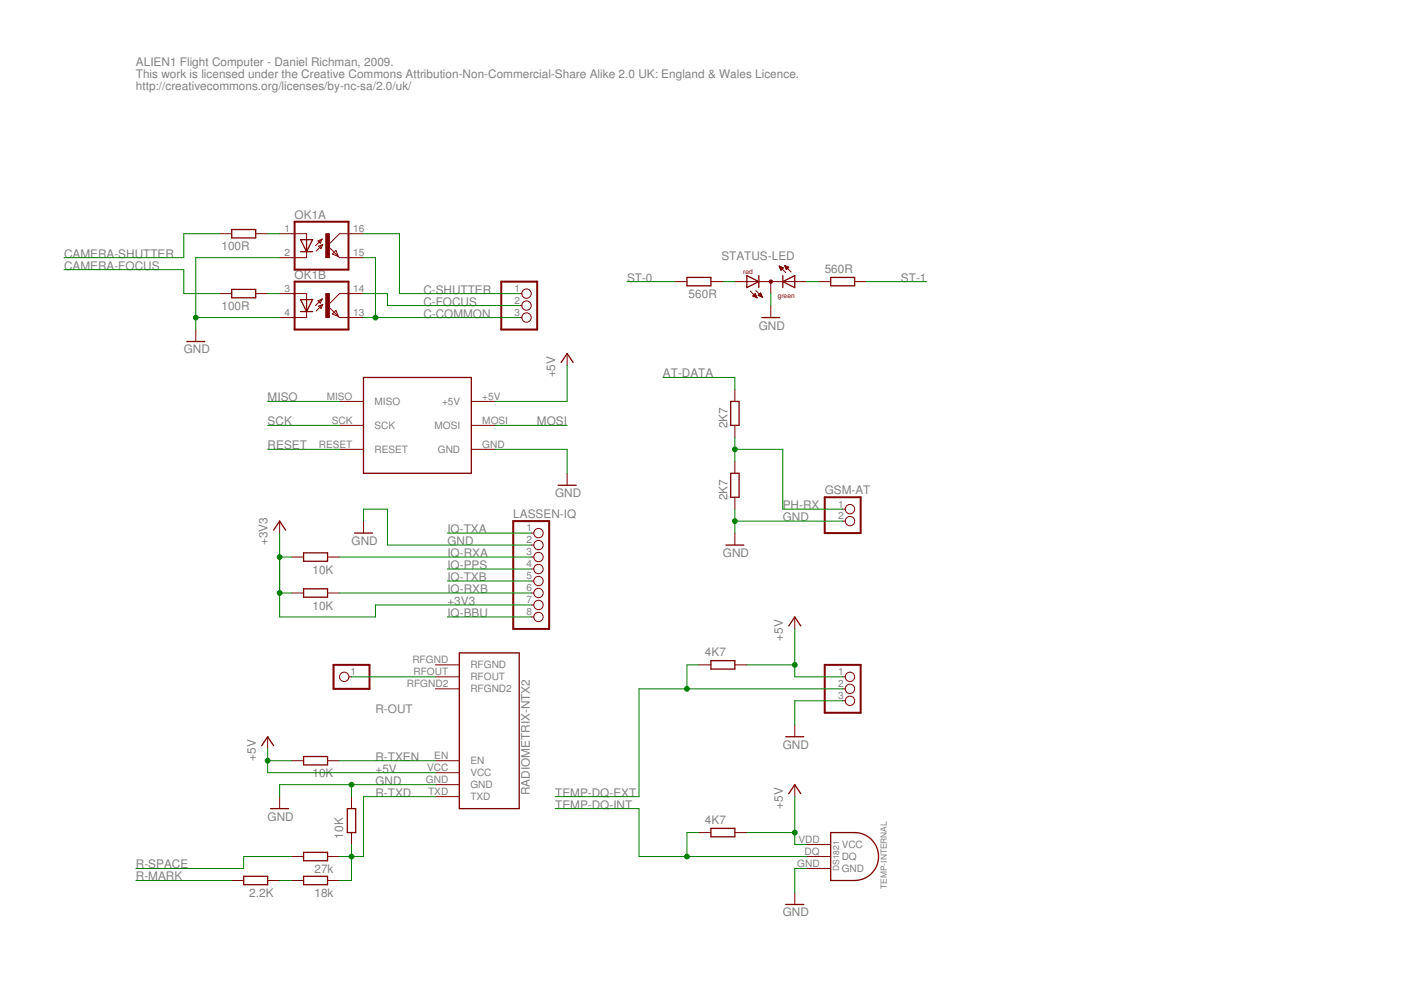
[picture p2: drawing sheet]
<svg xmlns="http://www.w3.org/2000/svg" width="297mm" height="210mm" viewBox="0 0 297 210" stroke-linecap="round" stroke-linejoin="round" font-family="sans-serif">
<g fill="#800000" stroke="#800000" stroke-width=".21">
<path d="M59.3 49.6h2.5z"/>
<path d="M59.3 54.6h2.5z"/>
<path d="M74.5 54.6h2.6z"/>
<path d="M74.5 49.6h2.6z"/>
<path d="M67 53.2l1.4-1.4z"/>
<path d="M67.5 52.2l.9-.4z"/>
<path d="M67.5 52.2l.5 .5z"/>
<path d="M68.4 51.8l-.4 .9z"/>
<path d="M67.4 51.1l.9-.4z"/>
<path d="M67.4 51.1l.5 .5z"/>
<path d="M68.3 50.7l-.4 .9z"/>
<path d="M66.9 52.1l1.4-1.4z"/>
<path d="M65 49.6v1.2z"/>
<path d="M65 53.4v1.2z"/>
<path d="M61.8 49.6h3.2z"/>
<path d="M61.8 54.6h3.2z"/>
<path d="M72 49.6l-2.6 2.5z"/>
<path d="M69.4 52.1l2.3 2.3z"/>
<path d="M72 54.6h2.5z"/>
<path d="M72 49.6h2.5z"/>
<path d="M71.2 53.1l.5 1.3z"/>
<path d="M71.7 54.4l.3 .2z"/>
<path d="M70.5 53.9l1.2 .5z"/>
<path d="M71.2 53.1l-.7 .8z"/>
<path d="M59.3 62.3h2.5z"/>
<path d="M59.3 67.3h2.5z"/>
<path d="M74.5 67.3h2.6z"/>
<path d="M74.5 62.3h2.6z"/>
<path d="M67 65.9l1.4-1.4z"/>
<path d="M67.5 64.9l.9-.4z"/>
<path d="M67.5 64.9l.5 .5z"/>
<path d="M68.4 64.5l-.4 .9z"/>
<path d="M67.4 63.8l.9-.4z"/>
<path d="M67.4 63.8l.5 .5z"/>
<path d="M68.3 63.4l-.4 .9z"/>
<path d="M66.9 64.8l1.4-1.4z"/>
<path d="M65 62.3v1.2z"/>
<path d="M65 66.1v1.2z"/>
<path d="M61.8 62.3h3.2z"/>
<path d="M61.8 67.3h3.2z"/>
<path d="M72 62.3l-2.6 2.5z"/>
<path d="M69.4 64.8l2.3 2.3z"/>
<path d="M72 67.3h2.5z"/>
<path d="M72 62.3h2.5z"/>
<path d="M71.2 65.8l.5 1.3z"/>
<path d="M71.7 67.1l.3 .2z"/>
<path d="M70.5 66.6l1.2 .5z"/>
<path d="M71.2 65.8l-.7 .8z"/>
<path d="M168.5 166.4v2.5z"/>
<path d="M168.5 189.2v2.6z"/>
<path d="M178.7 143.5h.5z"/>
<path d="M178.7 146h.5z"/>
<path d="M178.7 148.6h.5z"/>
<path d="M168.5 153.7v2.5z"/>
<path d="M168.5 130.8v2.5z"/>
<path d="M56.7 156.2v2.5z"/>
<path d="M59.3 168.9v2.5z"/>
<path d="M74 143.5h.5z"/>
<path d="M61.8 161.3h2.6z"/>
<path d="M69.4 161.3h2.6z"/>
<path d="M74.5 168.9v2.5z"/>
<path d="M74.5 176.5v2.6z"/>
<path d="M49.1 186.7h2.6z"/>
<path d="M56.7 186.7h2.6z"/>
<path d="M61.8 181.6h2.6z"/>
<path d="M69.4 181.6h2.6z"/>
<path d="M61.8 186.7h2.6z"/>
<path d="M69.4 186.7h2.6z"/>
<path d="M112.6 113h.6z"/>
<path d="M112.6 115.6h.6z"/>
<path d="M112.6 118.1h.6z"/>
<path d="M112.6 120.6h.6z"/>
<path d="M112.6 123.2h.6z"/>
<path d="M112.6 125.7h.6z"/>
<path d="M112.6 128.3h.6z"/>
<path d="M112.6 130.8h.6z"/>
<path d="M77.1 110.5v2.5z"/>
<path d="M61.8 125.7h2.6z"/>
<path d="M69.4 125.7h2.6z"/>
<path d="M61.8 118.1h2.6z"/>
<path d="M69.4 118.1h2.6z"/>
<path d="M59.3 110.5v2.5z"/>
<path d="M110.1 62.3h.5z"/>
<path d="M110.1 64.8h.5z"/>
<path d="M110.1 67.3h.5z"/>
<path d="M46.6 49.6h2.5z"/>
<path d="M54.2 49.6h2.5z"/>
<path d="M46.6 62.3h2.5z"/>
<path d="M54.2 62.3h2.5z"/>
<path d="M41.5 69.9v2.5z"/>
<path d="M120.2 100.3v2.6z"/>
<path d="M178.7 107.9h.5z"/>
<path d="M178.7 110.5h.5z"/>
<path d="M155.8 113v2.6z"/>
<path d="M163.4 64.8v2.5z"/>
<path d="M181.2 59.7h2.5z"/>
<path d="M173.6 59.7h2.5z"/>
<path d="M143.1 59.7h2.5z"/>
<path d="M150.7 59.7h2.6z"/>
<path d="M171 184.1h5.1z"/>
<path d="M171 181.6h5.1z"/>
<path d="M171 179.1h5.1z"/>
<path d="M92.3 141h5.1z"/>
<path d="M92.3 143.5h5.1z"/>
<path d="M92.3 146h5.1z"/>
<path d="M92.3 161.3h5.1z"/>
<path d="M92.3 163.8h5.1z"/>
<path d="M92.3 166.4h5.1z"/>
<path d="M92.3 168.9h5.1z"/>
<path d="M72 85.1h5.1z"/>
<path d="M72 90.2h5.1z"/>
<path d="M72 95.3h5.1z"/>
<path d="M99.9 95.3h5.1z"/>
<path d="M99.9 90.2h5.1z"/>
<path d="M99.9 85.1h5.1z"/>
<path d="M120.2 74.9v2.6z"/>
<path d="M163.4 59.7v2.6z"/>
<path d="M155.8 59.7h2.5z"/>
<path d="M158.3 59.7h2.6z"/>
<path d="M159.1 61.7l1.4 1.4z"/>
<path d="M160.3 61.6l1.3 1.4z"/>
<path d="M168.5 59.7h2.5z"/>
<path d="M166 59.7h2.5z"/>
<path d="M166.3 56.3l1.4 1.4z"/>
<path d="M165.2 56.4l1.4 1.4z"/>
<path d="M160.9 59.7h5.1z"/>
<path d="M159.6 62.8l.9 .3z"/>
<path d="M159.6 62.8l.5-.5z"/>
<path d="M160.1 62.3l.4 .8z"/>
<path d="M160.2 63h.2z"/>
<path d="M159.9 62.9h.5z"/>
<path d="M159.6 62.8h.7z"/>
<path d="M159.7 62.6h.6z"/>
<path d="M159.8 62.5h.4z"/>
<path d="M160 62.4h.2z"/>
<path d="M160.8 62.6l.8 .4z"/>
<path d="M160.8 62.6l.5-.5z"/>
<path d="M161.3 62.1l.3 .9z"/>
<path d="M161.3 62.9h.3z"/>
<path d="M161.1 62.8h.4z"/>
<path d="M160.8 62.6h.7z"/>
<path d="M160.9 62.5h.5z"/>
<path d="M161 62.4h.4z"/>
<path d="M161.1 62.3h.2z"/>
<path d="M165.2 56.4l.4 .9z"/>
<path d="M165.2 56.4l.9 .4z"/>
<path d="M166.1 56.8l-.5 .5z"/>
<path d="M165.5 57.2h.2z"/>
<path d="M165.5 57.1h.3z"/>
<path d="M165.4 57h.5z"/>
<path d="M165.4 56.9h.6z"/>
<path d="M165.3 56.7h.6z"/>
<path d="M165.3 56.6h.4z"/>
<path d="M165.2 56.5h.2z"/>
<path d="M166.3 56.3l.4 .9z"/>
<path d="M166.3 56.3l.9 .4z"/>
<path d="M167.2 56.7l-.5 .5z"/>
<path d="M166.6 57h.3z"/>
<path d="M166.6 56.9h.4z"/>
<path d="M166.5 56.7h.7z"/>
<path d="M166.5 56.6h.6z"/>
<path d="M166.4 56.5h.4z"/>
<path d="M166.4 56.4h.1z"/>
<path d="M155.8 105.4v2.5z"/>
<path d="M155.8 97.8v2.5z"/>
<path d="M155.8 90.2v2.5z"/>
<path d="M155.8 82.6v2.5z"/>
<path d="M155.8 176.5h2.5z"/>
<path d="M148.2 176.5h2.5z"/>
<path d="M155.8 141h2.5z"/>
<path d="M148.2 141h2.5z"/>
</g>
<g fill="#800000" stroke="#800000" stroke-width=".28">
<path d="M66.3 50.8l-1.3 2.6z"/>
<path d="M63.7 50.8l1.3 2.6z"/>
<path d="M65 53.4h1.3z"/>
<path d="M63.7 53.4h1.3z"/>
<path d="M65 50.8h1.3z"/>
<path d="M65 50.8v2.6z"/>
<path d="M63.7 50.8h1.3z"/>
<path d="M66.3 63.5l-1.3 2.6z"/>
<path d="M63.7 63.5l1.3 2.6z"/>
<path d="M65 66.1h1.3z"/>
<path d="M63.7 66.1h1.3z"/>
<path d="M65 63.5h1.3z"/>
<path d="M65 63.5v2.6z"/>
<path d="M63.7 63.5h1.3z"/>
<path d="M168.5 166.4l1.3 1.9z"/>
<path d="M168.5 166.4l-1.3 1.9z"/>
<path d="M166.6 191.8h3.8z"/>
<path d="M166.6 156.2h3.8z"/>
<path d="M168.5 130.8l1.3 1.9z"/>
<path d="M168.5 130.8l-1.3 1.9z"/>
<path d="M56.7 156.2l1.3 1.9z"/>
<path d="M56.7 156.2l-1.2 1.9z"/>
<path d="M57.4 171.4h3.8z"/>
<path d="M64.4 160.4h5z"/>
<path d="M64.4 162.2h5z"/>
<path d="M64.4 160.4v1.8z"/>
<path d="M69.4 160.4v1.8z"/>
<path d="M75.4 171.4v5.1z"/>
<path d="M73.6 171.4v5.1z"/>
<path d="M73.6 171.4h1.8z"/>
<path d="M73.6 176.5h1.8z"/>
<path d="M51.7 185.8h5z"/>
<path d="M51.7 187.6h5z"/>
<path d="M51.7 185.8v1.8z"/>
<path d="M56.7 185.8v1.8z"/>
<path d="M64.4 180.7h5z"/>
<path d="M64.4 182.5h5z"/>
<path d="M64.4 180.7v1.8z"/>
<path d="M69.4 180.7v1.8z"/>
<path d="M64.4 185.8h5z"/>
<path d="M64.4 187.6h5z"/>
<path d="M64.4 185.8v1.8z"/>
<path d="M69.4 185.8v1.8z"/>
<path d="M75.2 113h3.8z"/>
<path d="M64.4 124.8h5z"/>
<path d="M64.4 126.6h5z"/>
<path d="M64.4 124.8v1.8z"/>
<path d="M69.4 124.8v1.8z"/>
<path d="M64.4 117.2h5z"/>
<path d="M64.4 119h5z"/>
<path d="M64.4 117.2v1.8z"/>
<path d="M69.4 117.2v1.8z"/>
<path d="M59.3 110.5l1.3 1.9z"/>
<path d="M59.3 110.5l-1.3 1.9z"/>
<path d="M49.1 48.7h5.1z"/>
<path d="M49.1 50.4h5.1z"/>
<path d="M49.1 48.7v1.7z"/>
<path d="M54.2 48.7v1.7z"/>
<path d="M49.1 61.4h5.1z"/>
<path d="M49.1 63.1h5.1z"/>
<path d="M49.1 61.4v1.7z"/>
<path d="M54.2 61.4v1.7z"/>
<path d="M39.6 72.4h3.8z"/>
<path d="M118.3 102.9h3.9z"/>
<path d="M153.9 115.6h3.8z"/>
<path d="M161.5 67.3h3.8z"/>
<path d="M176.1 60.6h5.1z"/>
<path d="M176.1 58.8h5.1z"/>
<path d="M181.2 58.8v1.8z"/>
<path d="M176.1 58.8v1.8z"/>
<path d="M145.6 58.8h5.1z"/>
<path d="M145.6 60.6h5.1z"/>
<path d="M145.6 58.8v1.8z"/>
<path d="M150.7 58.8v1.8z"/>
<path d="M176.1 176.5v10.2z"/>
<path d="M176.1 176.5h5.1z"/>
<path d="M176.1 186.7h5.1z"/>
<path d="M110.1 138.4v33z"/>
<path d="M97.4 171.4h12.7z"/>
<path d="M97.4 138.4v33z"/>
<path d="M97.4 138.4h12.7z"/>
<path d="M77.1 80v20.3z"/>
<path d="M77.1 100.3h22.8z"/>
<path d="M99.9 80v20.3z"/>
<path d="M77.1 80h22.8z"/>
<path d="M120.2 74.9l1.3 2z"/>
<path d="M120.2 74.9l-1.2 2z"/>
<path d="M158.3 58.4l2.6 1.3z"/>
<path d="M158.3 61l2.6-1.3z"/>
<path d="M160.9 58.4v1.3z"/>
<path d="M160.9 59.7v1.3z"/>
<path d="M158.3 58.4v1.3z"/>
<path d="M158.3 59.7v1.3z"/>
<path d="M166 59.7l2.5 1.3z"/>
<path d="M166 59.7l2.5-1.3z"/>
<path d="M166 59.7v1.3z"/>
<path d="M166 58.4v1.3z"/>
<path d="M168.5 59.7v1.3z"/>
<path d="M168.5 58.4v1.3z"/>
<path d="M154.9 100.3v5.1z"/>
<path d="M156.7 100.3v5.1z"/>
<path d="M154.9 105.4h1.8z"/>
<path d="M154.9 100.3h1.8z"/>
<path d="M154.9 85.1v5.1z"/>
<path d="M156.7 85.1v5.1z"/>
<path d="M154.9 90.2h1.8z"/>
<path d="M154.9 85.1h1.8z"/>
<path d="M150.7 177.4h5.1z"/>
<path d="M150.7 175.6h5.1z"/>
<path d="M155.8 175.6v1.8z"/>
<path d="M150.7 175.6v1.8z"/>
<path d="M150.7 141.9h5.1z"/>
<path d="M150.7 140.1h5.1z"/>
<path d="M155.8 140.1v1.8z"/>
<path d="M150.7 140.1v1.8z"/>
</g>
<g fill="#800000" stroke="#800000" stroke-width=".42">
<path d="M62.5 47h11.4z"/>
<path d="M62.5 57.2h11.4z"/>
<path d="M62.5 47v10.2z"/>
<path d="M73.9 47v10.2z"/>
<path d="M62.5 59.7h11.4z"/>
<path d="M62.5 69.9h11.4z"/>
<path d="M62.5 59.7v10.2z"/>
<path d="M73.9 59.7v10.2z"/>
<path d="M174.9 151.1h7.6z"/>
<path d="M182.5 141v10.1z"/>
<path d="M174.9 141h7.6z"/>
<path d="M174.9 141v10.1z"/>
<path d="M70.7 146h7.6z"/>
<path d="M70.7 141v5z"/>
<path d="M70.7 141h7.6z"/>
<path d="M78.3 141v5z"/>
<path d="M108.8 133.3h7.6z"/>
<path d="M116.4 110.5v22.8z"/>
<path d="M108.8 110.5h7.6z"/>
<path d="M108.8 110.5v22.8z"/>
<path d="M106.3 69.9h7.6z"/>
<path d="M113.9 59.7v10.2z"/>
<path d="M106.3 59.7h7.6z"/>
<path d="M106.3 59.7v10.2z"/>
<path d="M174.9 113h7.6z"/>
<path d="M182.5 105.4v7.6z"/>
<path d="M174.9 105.4h7.6z"/>
<path d="M174.9 105.4v7.6z"/>
</g>
<g fill="#800000" stroke="#800000" stroke-width=".21">
<path d="M69.1 49.6h.7v5h-.7z"/>
<path d="M69.1 62.3h.7v5h-.7z"/>
</g>
<g fill="none" stroke="#800000" stroke-width=".21">
<circle cx="111.6" cy="62.3" r=".99"/>
<circle cx="111.6" cy="67.3" r=".99"/>
<circle cx="111.6" cy="64.8" r=".99"/>
<circle cx="114.2" cy="115.6" r=".99"/>
<circle cx="114.2" cy="113" r=".99"/>
<circle cx="114.2" cy="118.1" r=".99"/>
<circle cx="180.2" cy="110.5" r=".99"/>
<circle cx="180.2" cy="107.9" r=".99"/>
<circle cx="114.2" cy="120.6" r=".99"/>
<circle cx="114.2" cy="130.8" r=".99"/>
<circle cx="114.2" cy="123.2" r=".99"/>
<circle cx="114.2" cy="125.7" r=".99"/>
<circle cx="114.2" cy="128.3" r=".99"/>
<circle cx="73" cy="143.5" r=".99"/>
<circle cx="180.2" cy="146" r=".99"/>
<circle cx="180.2" cy="148.6" r=".99"/>
<circle cx="180.2" cy="143.5" r=".99"/>
</g>
<path d="M181.2 176.5a5.1 5.1 0 0 1 5.1 5.1 5.1 5.1 0 0 1-5.1 5.1" fill="none" stroke="#800000" stroke-width=".28"/>
<circle cx="163.4" cy="59.7" r=".25" fill="none" stroke="#800000" stroke-width=".42"/>
<g fill="#008000" stroke="#008000" stroke-width=".21">
<path d="M168.5 184.1v5.1z"/>
<path d="M168.5 184.1h2.5z"/>
<path d="M168.5 148.6h10.2z"/>
<path d="M168.5 148.6v5.1z"/>
<path d="M74.5 166.4h17.8z"/>
<path d="M74.5 166.4v2.5z"/>
<path d="M59.3 166.4h15.2z"/>
<path d="M59.3 166.4v2.5z"/>
<path d="M82.1 115.6h30.5z"/>
<path d="M82.1 107.9v7.7z"/>
<path d="M77.1 107.9h5z"/>
<path d="M77.1 107.9v2.6z"/>
<path d="M41.5 54.6h17.8z"/>
<path d="M41.5 54.6v12.7z"/>
<path d="M41.5 67.3v2.6z"/>
<path d="M41.5 67.3h17.8z"/>
<path d="M120.2 95.3v5z"/>
<path d="M105 95.3h15.2z"/>
<path d="M163.4 62.3v2.5z"/>
<path d="M155.8 107.9v2.6z"/>
<path d="M155.8 110.5v2.5z"/>
<path d="M155.8 110.5h22.9z"/>
<path d="M168.5 143.5h10.2z"/>
<path d="M168.5 141v2.5z"/>
<path d="M168.5 133.3v7.7z"/>
<path d="M158.3 141h10.2z"/>
<path d="M105 85.1h15.2z"/>
<path d="M120.2 77.5v7.6z"/>
<path d="M56.7 163.8h35.6z"/>
<path d="M56.7 161.3v2.5z"/>
<path d="M56.7 158.7v2.6z"/>
<path d="M56.7 161.3h5.1z"/>
<path d="M168.5 179.1h2.5z"/>
<path d="M168.5 176.5v2.6z"/>
<path d="M168.5 168.9v7.6z"/>
<path d="M158.3 176.5h10.2z"/>
<path d="M79.6 128.3h33z"/>
<path d="M79.6 128.3v2.5z"/>
<path d="M59.3 130.8h20.3z"/>
<path d="M59.3 125.7v5.1z"/>
<path d="M59.3 118.1v7.6z"/>
<path d="M59.3 113v5.1z"/>
<path d="M59.3 118.1h2.5z"/>
<path d="M59.3 125.7h2.5z"/>
<path d="M72 161.3h20.3z"/>
<path d="M74.5 143.5h17.8z"/>
<path d="M77.1 168.9h15.2z"/>
<path d="M77.1 168.9v12.7z"/>
<path d="M74.5 181.6h2.6z"/>
<path d="M72 186.7h2.5z"/>
<path d="M74.5 181.6v5.1z"/>
<path d="M74.5 179.1v2.5z"/>
<path d="M72 181.6h2.5z"/>
<path d="M59.3 186.7h2.5z"/>
<path d="M56.7 49.6h2.6z"/>
<path d="M56.7 62.3h2.6z"/>
<path d="M56.7 95.3h15.3z"/>
<path d="M145.6 146h33.1z"/>
<path d="M135.5 146h10.1z"/>
<path d="M135.5 146v22.9z"/>
<path d="M117.7 168.9h17.8z"/>
<path d="M145.6 141h2.6z"/>
<path d="M145.6 141v5z"/>
<path d="M145.6 181.6h25.4z"/>
<path d="M135.5 181.6h10.1z"/>
<path d="M135.5 171.4v10.2z"/>
<path d="M117.7 171.4h17.8z"/>
<path d="M145.6 176.5h2.6z"/>
<path d="M145.6 176.5v5.1z"/>
<path d="M39 49.6h7.6z"/>
<path d="M39 49.6v5z"/>
<path d="M13.6 54.6h25.4z"/>
<path d="M39 62.3h7.6z"/>
<path d="M39 57.2v5.1z"/>
<path d="M13.6 57.2h25.4z"/>
<path d="M56.7 85.1h15.3z"/>
<path d="M56.7 90.2h15.3z"/>
<path d="M105 90.2h15.2z"/>
<path d="M94.8 123.2h17.8z"/>
<path d="M28.8 186.7h20.3z"/>
<path d="M51.7 181.6h10.1z"/>
<path d="M51.7 181.6v2.5z"/>
<path d="M28.8 184.1h22.9z"/>
<path d="M84.7 62.3h25.4z"/>
<path d="M84.7 49.6v12.7z"/>
<path d="M77.1 49.6h7.6z"/>
<path d="M77.1 62.3h5z"/>
<path d="M82.1 62.3v2.5z"/>
<path d="M82.1 64.8h28z"/>
<path d="M77.1 67.3h2.5z"/>
<path d="M79.6 67.3h30.5z"/>
<path d="M77.1 54.6h2.5z"/>
<path d="M79.6 54.6v12.7z"/>
<path d="M155.8 80v2.6z"/>
<path d="M140.6 80h15.2z"/>
<path d="M171 59.7h2.6z"/>
<path d="M132.9 59.7h10.2z"/>
<path d="M183.7 59.7h12.7z"/>
<path d="M94.8 113h17.8z"/>
<path d="M72 118.1h40.6z"/>
<path d="M94.8 120.6h17.8z"/>
<path d="M72 125.7h40.6z"/>
<path d="M94.8 130.8h17.8z"/>
<path d="M153.3 59.7h2.5z"/>
<path d="M155.8 95.3h10.2z"/>
<path d="M166 107.9h12.7z"/>
<path d="M166 95.3v12.6z"/>
<path d="M155.8 95.3v2.5z"/>
<path d="M155.8 92.7v2.6z"/>
<circle cx="74.5" cy="166.4" r=".51"/>
<circle cx="41.5" cy="67.3" r=".51"/>
<circle cx="155.8" cy="110.5" r=".51"/>
<circle cx="168.5" cy="141" r=".51"/>
<circle cx="56.7" cy="161.3" r=".51"/>
<circle cx="168.5" cy="176.5" r=".51"/>
<circle cx="59.3" cy="125.7" r=".51"/>
<circle cx="59.3" cy="118.1" r=".51"/>
<circle cx="74.5" cy="181.6" r=".51"/>
<circle cx="145.6" cy="146" r=".51"/>
<circle cx="145.6" cy="181.6" r=".51"/>
<circle cx="79.6" cy="67.3" r=".51"/>
<circle cx="155.8" cy="95.3" r=".51"/>
</g>
<g font-size="2.5" fill="#808080">
<text x="28.8" y="14">ALIEN1 Flight Computer - Daniel Richman, 2009.</text>
<text x="28.8" y="16.5">This work is licensed under the Creative Commons Attribution-Non-Commercial-Share Alike 2.0 UK: England &amp; Wales Licence.</text>
<text x="28.8" y="19.1">http://creativecommons.org/licenses/by-nc-sa/2.0/uk/</text>
<text x="62.5" y="46.4">OK1A</text>
<text x="46.9" y="53.1">100R</text>
<text x="13.6" y="54.6">CAMERA-SHUTTER</text>
<text x="13.6" y="57.2">CAMERA-FOCUS</text>
<text x="62.5" y="59.1">OK1B</text>
<text x="132.9" y="59.7">ST-0</text>
<text x="152.9" y="55.1">STATUS-LED</text>
<text x="174.8" y="57.9">560R</text>
<text x="191" y="59.7">ST-1</text>
<text x="46.9" y="65.8">100R</text>
<text x="89.8" y="62.2">C-SHUTTER</text>
<text x="89.8" y="64.8">C-FOCUS</text>
<text x="146" y="63.3">560R</text>
<text x="89.8" y="67.3">C-COMMON</text>
<text x="160.9" y="69.9">GND</text>
<text x="39" y="74.9">GND</text>
<text x="117.7" y="80" transform="rotate(-90 117.7 80)">+5V</text>
<text x="140.6" y="80">AT-DATA</text>
<text x="56.7" y="85.1">MISO</text>
<text x="56.7" y="95.3">RESET</text>
<text x="56.7" y="90.2">SCK</text>
<text x="113.8" y="90.2">MOSI</text>
<text x="154.3" y="90.8" transform="rotate(-90 154.3 90.8)">2K7</text>
<text x="117.7" y="105.4">GND</text>
<text x="154.3" y="106.1" transform="rotate(-90 154.3 106.1)">2K7</text>
<text x="166" y="108">PH-RX</text>
<text x="174.8" y="104.8">GSM-AT</text>
<text x="94.8" y="113">IQ-TXA</text>
<text x="108.8" y="109.9">LASSEN-IQ</text>
<text x="166" y="110.5">GND</text>
<text x="56.7" y="115.6" transform="rotate(-90 56.7 115.6)">+3V3</text>
<text x="74.5" y="115.6">GND</text>
<text x="94.8" y="115.6">GND</text>
<text x="94.8" y="118.1">IQ-RXA</text>
<text x="153.3" y="118.1">GND</text>
<text x="66.3" y="121.7">10K</text>
<text x="94.8" y="123.2">IQ-TXB</text>
<text x="94.8" y="120.7">IQ-PPS</text>
<text x="94.8" y="125.7">IQ-RXB</text>
<text x="66.3" y="129.3">10K</text>
<text x="94.8" y="128.3">+3V3</text>
<text x="94.8" y="130.8">IQ-BBU</text>
<text x="166" y="135.9" transform="rotate(-90 166 135.9)">+5V</text>
<text x="149.4" y="139.2">4K7</text>
<text x="79.6" y="151.1">R-OUT</text>
<text x="54.2" y="161.3" transform="rotate(-90 54.2 161.3)">+5V</text>
<text x="79.6" y="161.3">R-TXEN</text>
<text x="166" y="158.7">GND</text>
<text x="66.3" y="164.8">10K</text>
<text x="79.6" y="166.4">GND</text>
<text x="79.6" y="163.8">+5V</text>
<text x="56.7" y="174">GND</text>
<text x="79.6" y="168.9">R-TXD</text>
<text x="112.4" y="168.6" transform="rotate(-90 112.4 168.6)">RADIOMETRIX-NTX2</text>
<text x="117.7" y="168.9">TEMP-DQ-EXT</text>
<text x="117.7" y="171.4">TEMP-DQ-INT</text>
<text x="166" y="171.4" transform="rotate(-90 166 171.4)">+5V</text>
<text x="72.7" y="177.8" transform="rotate(-90 72.7 177.8)">10K</text>
<text x="149.4" y="174.7">4K7</text>
<text x="28.8" y="184.1">R-SPACE</text>
<text x="66.7" y="185.2">27k</text>
<text x="28.8" y="186.7">R-MARK</text>
<text x="52.9" y="190.2">2.2K</text>
<text x="66.7" y="190.2">18k</text>
<text x="166" y="194.3">GND</text>
</g>
<g font-size="2.1" fill="#808080">
<text x="60.3" y="49.2">1</text>
<text x="74.9" y="49.2">16</text>
<text x="60.3" y="54.3">2</text>
<text x="74.9" y="54.3">15</text>
<text x="60.3" y="61.9">3</text>
<text x="74.9" y="61.9">14</text>
<text x="109.1" y="61.9">1</text>
<text x="109.1" y="64.4">2</text>
<text x="60.3" y="67">4</text>
<text x="74.9" y="67">13</text>
<text x="109.1" y="67">3</text>
<text x="69.3" y="84.7">MISO</text>
<text x="70.3" y="89.8">SCK</text>
<text x="79.4" y="85.9">MISO</text>
<text x="93.7" y="85.9">+5V</text>
<text x="102.3" y="89.8">MOSI</text>
<text x="102.3" y="84.7">+5V</text>
<text x="67.6" y="94.9">RESET</text>
<text x="79.4" y="90.9">SCK</text>
<text x="92.1" y="90.9">MOSI</text>
<text x="102.3" y="94.9">GND</text>
<text x="79.4" y="96">RESET</text>
<text x="92.8" y="96">GND</text>
<text x="177.7" y="107.6">1</text>
<text x="111.6" y="112.7">1</text>
<text x="177.7" y="110.1">2</text>
<text x="111.6" y="115.2">2</text>
<text x="111.6" y="117.8">3</text>
<text x="111.6" y="120.3">4</text>
<text x="111.6" y="122.8">5</text>
<text x="111.6" y="125.4">6</text>
<text x="111.6" y="127.9">7</text>
<text x="111.6" y="130.5">8</text>
<text x="74.3" y="143.2">1</text>
<text x="87.4" y="140.6">RFGND</text>
<text x="87.7" y="143.2">RFOUT</text>
<text x="99.7" y="141.7">RFGND</text>
<text x="177.7" y="143.2">1</text>
<text x="86.2" y="145.7">RFGND2</text>
<text x="99.7" y="144.3">RFOUT</text>
<text x="99.7" y="146.8">RFGND2</text>
<text x="177.7" y="145.7">2</text>
<text x="177.7" y="148.2">3</text>
<text x="92.1" y="160.9">EN</text>
<text x="90.3" y="166">GND</text>
<text x="90.5" y="163.5">VCC</text>
<text x="99.7" y="162">EN</text>
<text x="99.7" y="164.6">VCC</text>
<text x="99.7" y="167.1">GND</text>
<text x="90.8" y="168.5">TXD</text>
<text x="99.7" y="169.7">TXD</text>
<text x="169.3" y="178.7">VDD</text>
<text x="178.5" y="179.8">VCC</text>
<text x="169" y="183.8">GND</text>
<text x="170.6" y="181.2">DQ</text>
<text x="178.5" y="184.9">GND</text>
<text x="178.5" y="182.4">DQ</text>
</g>
<g font-size="1.8" fill="#808080">
<text x="177.9" y="184.6" transform="rotate(-90 177.9 184.6)">DS1821</text>
<text x="188.1" y="188.5" transform="rotate(-90 188.1 188.5)">TEMP-INTERNAL</text>
</g>
<g font-size="1.4" fill="#800000">
<text x="157.6" y="58.2">red</text>
<text x="164.9" y="63.3">green</text>
</g>
</svg>
